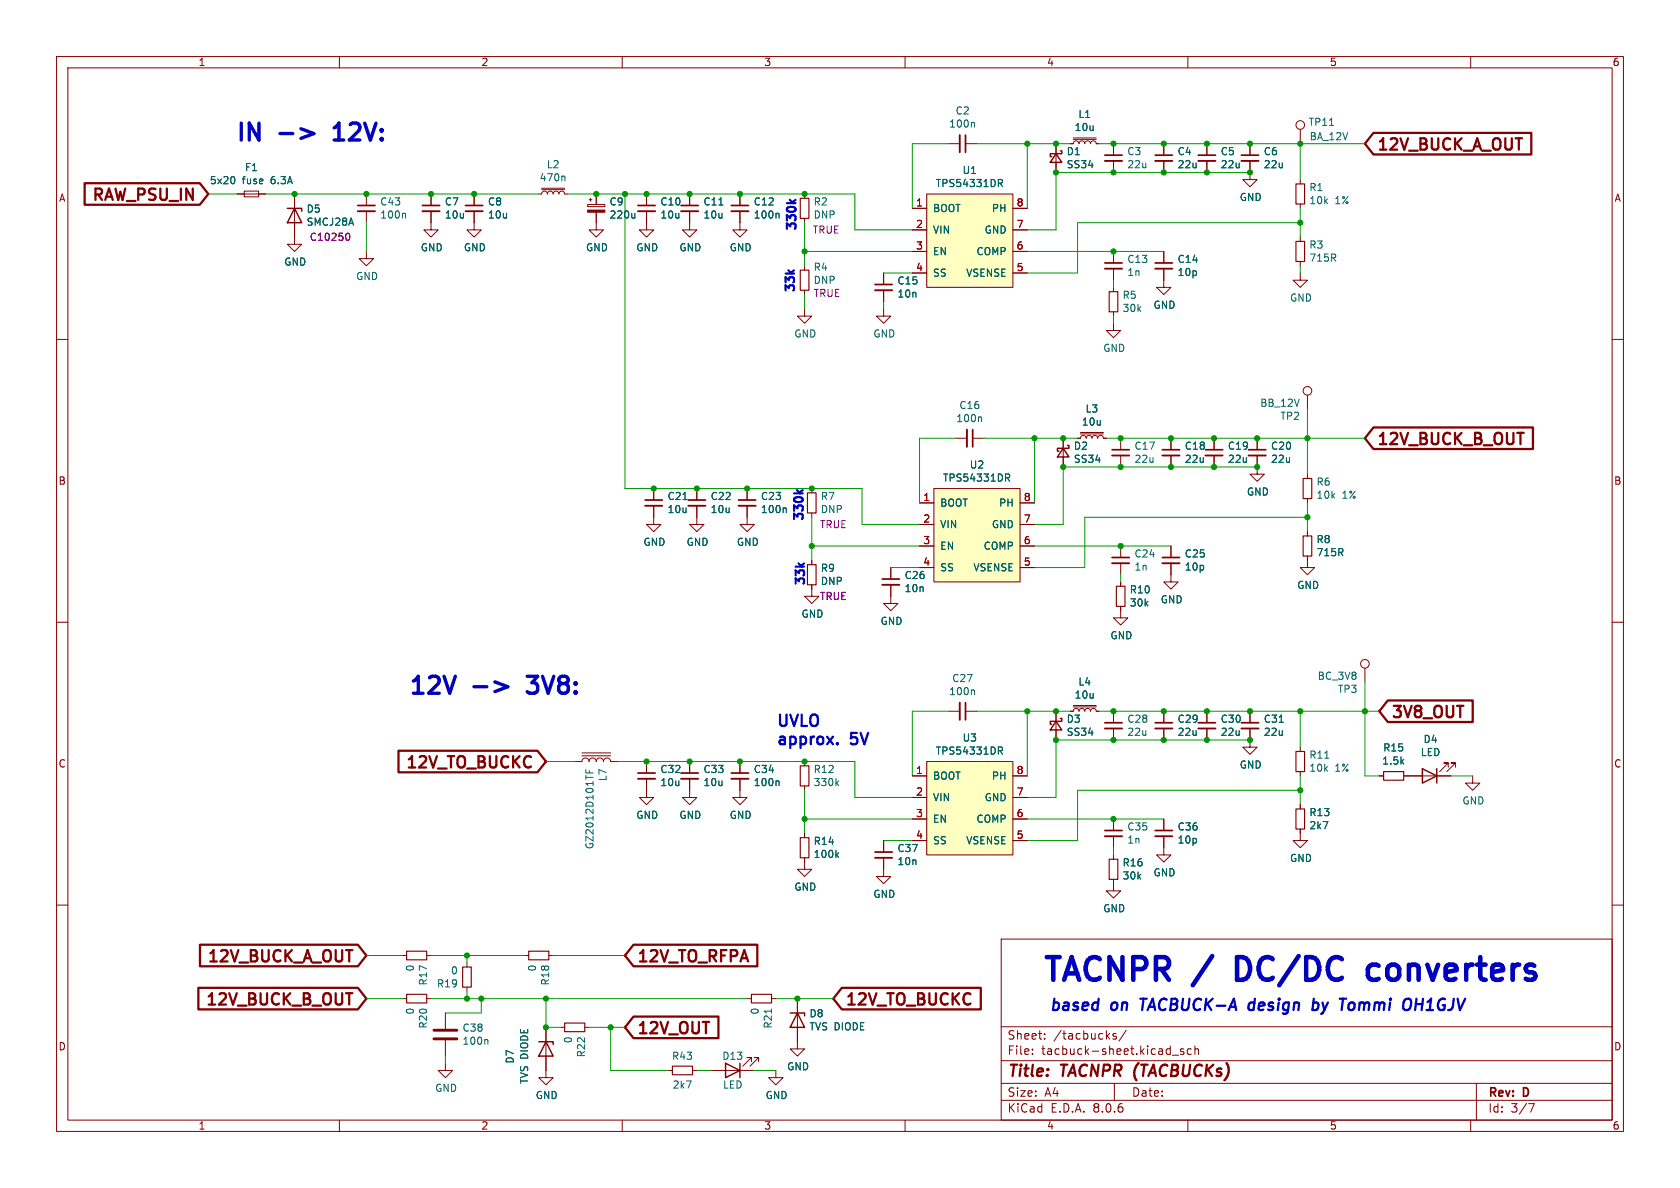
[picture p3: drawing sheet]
<svg xmlns="http://www.w3.org/2000/svg" width="297mm" height="210mm" viewBox="0 0 297 210" stroke-linecap="round" stroke-linejoin="round" font-family="sans-serif">
<g fill="none" stroke="#840000" stroke-width=".18">
<path d="M10 10h277v190h-277zM12 12h273v186h-273zM60 10v2M110 10v2M160 10v2M210 10v2M260 10v2M114.3 37.3v3.3h1.3l-1.3 1.3-1.3-1.3h1.3M114.3 34.3v2M205.7 25.4v2M205.7 28.4v2.1M10 60h2"/>
<path d="M285 60h2M115.6 86.4v2M115.6 89.4v2M123.2 91.4v1.3h1.3l-1.3 1.3-1.3-1.3h1.3M10 110h2M285 110h2M189.2 125.7h.5l.2-.3 .3-.2 .4 .2 .2 .3 .1-.3 .4-.2 .3 .2 .2 .3 .1-.3 .4-.2 .3 .2 .2 .3 .1-.3 .4-.2 .4 .2 .1 .3h.5M189.7 125h4.1M189.7 124.7h4.1M10 160h2M285 160h2M177 166h108v32h-108z"/>
<path d="M60 198v2M110 198v2M160 198v2M177 194.5h108M177 191.5h108M177 187.5h108M177 181.5h108M182.5 186.3v.1M182.5 185.5v.1M184.7 183.6v.1M184.7 182.8v.1M197 191.5v3"/>
<path d="M197.3 182.8l-.3-.1-.3 .2 .1 .2 .5 .2v.3h-.6M199.1 182.1l-1.3 2M207.2 186.5h1.2M209.2 185.5l-.3-.1-.2 .2v.2l.5 .2v.3h-.5M210 198v2M210.6 185.5l-.4-.1-.3 .3v.4l.1 .2h.6M211.2 185.5l.3-.1 .3 .1 .1 .9M211.2 184.9v1.5M260 198v2M261 191.5v6.5M270.2 195.1h1l-.6 1.5"/>
</g>
<path d="M112.8 37.3h3M204.2 28.4h3.1M114 89.4h3.1" fill="none" stroke="#840000" stroke-width=".33"/>
<path d="M112.8 36.3h3M204.2 27.4h3.1M114 88.4h3.1" fill="none" stroke="#840000" stroke-width=".3"/>
<path d="M120.7 88.3h.8" fill="none" stroke="#006464" stroke-width=".18"/>
<path d="M163.8 134.6h15.3v16.5h-15.3z" fill="#ffffc2"/>
<g fill="none" stroke="#840000" stroke-width=".18">
<path d="M41.9 34.3h5.1M43.2 33.8h2.5v1h-2.5zM52.1 34.3v8.9h1.2l-1.2 1.3-1.3-1.3h1.3M64.8 34.3v2M64.8 37.3v2.1M95.2 34.3h.6l.1-.4 .4-.1 .3 .1 .2 .4 .1-.4 .4-.1 .3 .1 .2 .4 .1-.4 .4-.1 .4 .1 .1 .4 .2-.4 .3-.1 .4 .1 .1 .4h.5M95.8 33.5h4M95.8 33.3h4M105.4 39.4v1.2h1.3l-1.3 1.3-1.3-1.3h1.3M121.9 37.3v3.3h1.3l-1.3 1.3-1.3-1.3h1.3M121.9 34.3v2M130.8 37.3v3.3h1.3l-1.3 1.3-1.3-1.3h1.3"/>
<path d="M130.8 34.3v2M142.2 34.3v.8M142.2 38.6v.8M186.7 25.4v5.1M196.8 25.4v2M196.8 28.4v2.1M221 30.5v1.3h1.2l-1.2 1.2-1.3-1.2h1.3M229.9 22.9v2.5M229.9 31.8v.7M229.9 36.1v.7M64.8 44.5v1.2h1.2l-1.2 1.3-1.3-1.3h1.3M196.8 57.2v1.2h1.3l-1.3 1.3-1.2-1.3h1.2"/>
<path d="M196.8 44.5v2M196.8 47.5v2M196.8 50.8v.8M196.8 55.1v.8M205.7 44.5v2M205.7 47.5v2M229.9 48.3v1.2h1.2l-1.2 1.3-1.3-1.3h1.3M229.9 41.9v.8M229.9 46.2v.8M188 77.5v5.1M190.5 77.5h.5l.2-.4 .3-.1 .4 .1 .1 .4 .2-.4 .3-.1 .4 .1 .1 .4 .2-.4 .3-.1 .4 .1 .2 .4 .1-.4 .4-.1 .3 .1 .2 .4h.5M191 76.7h4.1"/>
<path d="M191 76.5h4.1M222.2 77.5v2M231.1 69.9v2.5M115.6 91.4v1.3h1.2l-1.2 1.3-1.3-1.3h1.3M123.2 86.4v2M123.2 89.4v2M132.1 89.4v3.3h1.2l-1.2 1.3-1.3-1.3h1.3M132.1 86.4v2M143.5 86.4v.7M143.5 90.7v.7M143.5 99.1v.7M198.1 96.5v2.1"/>
<path d="M198.1 99.6v2M207 99.6v3.3h1.3l-1.3 1.2-1.3-1.2h1.3M207 96.5v2.1M222.2 80.5v2.1M143.5 104.1v1.3h1.3l-1.3 1.3-1.3-1.3h1.3M157.5 103.4v3.3h1.2l-1.2 1.3-1.3-1.3h1.3M157.5 100.3v2.1M198.1 107.2v2h1.3l-1.3 1.3-1.3-1.3h1.3M198.1 102.9v.7M101.6 134.6h1.3a.64 .64 0 0 1 .6-.6 .64 .64 0 0 1 .6 .6 .64 .64 0 0 1 .7-.6 .64 .64 0 0 1 .6 .6 .64 .64 0 0 1 .6-.6 .64 .64 0 0 1 .7 .6 .64 .64 0 0 1 .6-.6 .64 .64 0 0 1 .6 .6h1.3M102.9 133.6h5M102.9 133.1h5"/>
<path d="M114.3 137.7v3.3h1.3l-1.3 1.2-1.3-1.2h1.3M114.3 134.6v2.1M121.9 137.7v3.3h1.3l-1.3 1.2-1.3-1.2h1.3M121.9 134.6v2.1M130.8 137.7v3.3h1.3l-1.3 1.2-1.3-1.2h1.3M130.8 134.6v2.1M142.2 134.6v.8M142.2 138.9v.8M161.3 137.2h2.5M163.8 134.6h15.3v16.5h-15.3zM167.6 125.7h2.1M170.7 125.7h2"/>
<path d="M179.1 137.2h2.5M186.7 125.7v5.1M196.8 125.7v2.1M196.8 128.8v2M205.7 125.7v2.1M205.7 128.8v2M221 128.8v3.3h1.2l-1.2 1.3-1.3-1.3h1.3M221 125.7v2.1M229.9 132.1v.7M229.9 136.4v.8M243.8 137.2h.8M248.2 137.2h8.3"/>
<path d="M256 135.6v-.7h-.7h.7l-1.5 1.5M257.3 135.6v-.7h-.8h.8l-1.5 1.5M260.3 137.2v1.2h1.3l-1.3 1.3-1.2-1.3h1.2M142.2 151.6v2.1h1.3l-1.3 1.2-1.2-1.2h1.2M142.2 147.3v.8M156.2 151.6v3.3h1.3l-1.3 1.3-1.3-1.3h1.3M156.2 148.6v2M161.3 141h2.5M161.3 144.8h2.5M161.3 148.6h2.5M179.1 141h2.5M179.1 144.8h2.5"/>
<path d="M179.1 148.6h2.5M196.8 155.4v2.1h1.3l-1.3 1.3-1.2-1.3h1.2M196.8 144.8v2M196.8 147.8v2.1M196.8 151.1v.8M205.7 147.8v3.3h1.3l-1.3 1.3-1.2-1.3h1.2M205.7 144.8v2M229.9 146.6v2h1.2l-1.2 1.3-1.3-1.3h1.3M229.9 142.2v.8M71.1 168.9h.8M71.1 176.5h.8M75.4 168.9h.8"/>
<path d="M75.4 176.5h.8M132.1 176.5h.7M136.4 176.5h.8M141 176.5v8.9h1.2l-1.2 1.3-1.3-1.3h1.3M78.7 188v1.2h1.3l-1.3 1.3-1.2-1.3h1.2M96.5 181.6v8.9h1.3l-1.3 1.3-1.3-1.3h1.3M99.1 181.6h.7M103.4 181.6h.7M118.1 189.2h.8M122.4 189.2h.8M125.7 189.2h7.6M132.8 187.7v-.8h-.7h.7l-1.5 1.6"/>
<path d="M134.1 187.7v-.8h-.8h.8l-1.5 1.6M137.2 189.2v1.3h1.2l-1.2 1.3-1.3-1.3h1.3"/>
<circle cx="229.9" cy="22.1" r=".76"/>
<circle cx="231.1" cy="69.1" r=".76"/>
</g>
<g fill="none" stroke="#006464" stroke-width=".18">
<path d="M41.3 31.3l.2 .4-.2 .7M71.5 37.7l.2 .2v.7M99.7 31.1l.2 .2v.7M127.1 36.2h.7M137.6 37.7l.1 .2v.7M235 22.2h.8M138.8 89.8l.2 .2v.6M103.6 136v.6h1.2M104.2 136.2v.4M137.6 138l.1 .2v.7M147.9 138.4l.4 .5M148.3 138l-.5 .5"/>
<path d="M172.1 122l.2 .1v.7M176.5 132h.5l.2 .3-.1 .4h-.6M176.8 132.7l.4 .6M226.1 127.7h.8M234.2 134h.7M147.9 151.1l.4 .5M148.3 150.7l-.5 .5M136.4 178.4v.7"/>
</g>
<g fill="none" stroke="#840000" stroke-width=".33">
<path d="M63.2 37.3h3.1M120.4 37.3h3M129.3 37.3h3M195.3 28.4h3.1M195.3 47.5h3.1M204.2 47.5h3.1M121.7 89.4h3M130.6 89.4h3M196.6 99.6h3M205.5 99.6h3M220.7 80.5h3.1M156 103.4h3"/>
<path d="M112.8 137.7h3M120.4 137.7h3M129.3 137.7h3M169.7 124.2v3.1M195.3 128.8h3.1M204.2 128.8h3.1M219.5 128.8h3M154.7 151.6h3M195.3 147.8h3.1M204.2 147.8h3.1"/>
</g>
<g fill="none" stroke="#840000" stroke-width=".3">
<path d="M63.2 36.3h3.1M120.4 36.3h3M129.3 36.3h3M195.3 27.4h3.1M195.3 46.5h3.1M204.2 46.5h3.1M220.7 79.5h3.1M121.7 88.4h3M130.6 88.4h3M196.6 98.6h3M205.5 98.6h3M156 102.4h3"/>
<path d="M112.8 136.7h3M120.4 136.7h3M129.3 136.7h3M170.7 124.2v3.1M195.3 127.8h3.1M204.2 127.8h3.1M219.5 127.8h3M154.7 150.6h3M195.3 146.8h3.1M204.2 146.8h3.1"/>
</g>
<g fill="none" stroke="#840000" stroke-width=".2">
<path d="M141.5 35.1h1.5v3.5h-1.5zM229.1 32.5h1.5v3.6h-1.5zM196.1 51.6h1.5v3.5h-1.5zM229.1 42.7h1.5v3.5h-1.5zM142.7 99.8h1.6v3.6h-1.6zM142.7 87.1h1.6v3.6h-1.6zM197.4 103.6h1.5v3.6h-1.5zM141.5 135.4h1.5v3.5h-1.5zM229.1 132.8h1.5v3.6h-1.5zM244.6 136.4h3.6v1.5h-3.6zM141.5 148.1h1.5v3.5h-1.5zM196.1 151.9h1.5v3.5h-1.5z"/>
<path d="M229.1 143h1.5v3.6h-1.5zM71.9 168.1h3.5v1.6h-3.5zM71.9 175.8h3.5v1.5h-3.5zM132.8 175.8h3.6v1.5h-3.6zM99.8 180.8h3.6v1.6h-3.6zM118.9 188.5h3.5v1.5h-3.5z"/>
</g>
<g fill="none" stroke="#840000" stroke-width=".25">
<path d="M50.8 36.8h2.5v.5M52.1 36.8l1.2 2.6h-2.5zM186.7 27.2l1 1.5h-2zM187.5 26.7h.2v.5h-2v.5h.2M188 79.2l1 1.6h-2.1zM188.7 78.7h.3v.5h-2.1v.6h.3M186.7 127.5l1 1.5h-2zM187.5 127h.2v.5h-2v.5h.2M251.5 135.9l2.5 1.3-2.5 1.2zM254 135.9v2.5M139.7 179.1h2.5v.5M141 179.1l1.2 2.5h-2.5z"/>
<path d="M95.2 184.2h2.6v.5M96.5 184.2l1.3 2.5h-2.6zM128.3 188l2.5 1.2-2.5 1.3zM130.8 188v2.5"/>
</g>
<path d="M61.3 41.3l.1-.1a.68 .68 0 0 1 .5 .7 .68 .68 0 0 1-.5 .6l-.1-.1" fill="none" stroke="#840084" stroke-width=".18"/>
<path d="M163.8 34.3h15.3v16.5h-15.3z" fill="#ffffc2"/>
<g fill="none" stroke="#840000" stroke-width=".18">
<path d="M76.2 39.4v1.2h1.3l-1.3 1.3-1.3-1.3h1.3M83.8 39.4v1.2h1.3l-1.3 1.3-1.3-1.3h1.3M103.9 36.1h3v.4h-3zM104.1 35.3h.5M104.4 35.1v.5M105.4 34.3v1.8M105.4 37.5v1.9M161.3 36.8h2.5M163.8 34.3h15.3v16.5h-15.3zM167.6 25.4h2.1M170.7 25.4h2M179.1 36.8h2.5"/>
<path d="M189.2 25.4h.5l.2-.4 .3-.1 .4 .1 .2 .4 .1-.4 .4-.1 .3 .1 .2 .4 .1-.4 .4-.1 .3 .1 .2 .4 .1-.4 .4-.1 .4 .1 .1 .4h.5M189.7 24.6h4.1M189.7 24.4h4.1M213.4 25.4v2M213.4 28.4v2.1M221 25.4v2M221 28.4v2.1M142.2 54.6v1.3h1.3l-1.3 1.3-1.2-1.3h1.2M142.2 47v.8M142.2 51.3v.8M156.2 54.6v1.3h1.3l-1.3 1.3-1.3-1.3h1.3M156.2 48.3v2"/>
<path d="M156.2 51.3v2M161.3 40.6h2.5M161.3 44.5h2.5M161.3 48.3h2.5M179.1 40.6h2.5M179.1 44.5h2.5M179.1 48.3h2.5M205.7 49.5v1.3h1.3l-1.3 1.3-1.2-1.3h1.2M207 77.5v2M207 80.5v2.1M231.1 98.3v2h1.3l-1.3 1.3-1.2-1.3h1.2M231.1 83.8v.8"/>
<path d="M231.1 88.1v.8M231.1 94v.7M241.3 118.1v2.6M213.4 125.7v2.1M213.4 128.8v2M78.7 179.1v2.8M82.5 170.2v.7M82.5 174.5v.8M78.7 183.9v2.8"/>
<circle cx="241.3" cy="117.3" r=".76"/>
</g>
<path d="M112.2 37.7v.9M112.2 38.4l-.1 .2M172.1 21.6l.2 .2v.7M176.5 31.7h.5l.2 .3-.1 .3-.6 .1M176.8 32.4l.4 .6M86.1 183.8l.1 .1v.7" fill="none" stroke="#006464" stroke-width=".18"/>
<path d="M103.9 37.1h3v.4h-3z" fill="#840000" stroke="#840000" stroke-width=".18"/>
<path d="M169.7 23.9v3M211.8 28.4h3.1M219.5 28.4h3M154.7 51.3h3M205.5 80.5h3M211.8 128.8h3.1" fill="none" stroke="#840000" stroke-width=".33"/>
<path d="M170.7 23.9v3M211.8 27.4h3.1M219.5 27.4h3M154.7 50.3h3M205.5 79.5h3M211.8 127.8h3.1" fill="none" stroke="#840000" stroke-width=".3"/>
<path d="M141.5 47.8h1.5v3.5h-1.5zM230.4 84.6h1.5v3.5h-1.5zM230.4 94.7h1.5v3.6h-1.5zM81.8 170.9h1.5v3.6h-1.5z" fill="none" stroke="#840000" stroke-width=".2"/>
<path d="M76.7 183.6h4.1M76.7 182.1h4.1" fill="none" stroke="#840000" stroke-width=".51"/>
<path d="M165.1 86.4h15.2v16.5h-15.2z" fill="#ffffc2"/>
<g fill="none" stroke="#840000" stroke-width=".18">
<path d="M41.9 34.3h1.3M45.7 34.3h1.3M52.1 34.3v2.5M52.1 39.4v2.5M76.2 34.3v2M76.2 37.3v2.1M83.8 34.3v2M83.8 37.3v2.1M105.4 34.3v1.8M105.4 37.5v1.9M114.3 34.3v2M114.3 37.3v2.1"/>
<path d="M121.9 34.3v2M121.9 37.3v2.1M130.8 34.3v2M130.8 37.3v2.1M161.3 36.8h2.5M179.1 36.8h2.5M186.7 25.4v1.8M186.7 28.7v1.8M189.2 25.4h.5M193.8 25.4h.5M205.7 25.4v2M205.7 28.4v2.1"/>
<path d="M213.4 25.4v2M213.4 28.4v2.1M221 25.4v2M221 28.4v2.1M156.2 48.3v2M156.2 51.3v2M161.3 40.6h2.5M161.3 44.5h2.5M161.3 48.3h2.5M179.1 40.6h2.5M179.1 44.5h2.5M179.1 48.3h2.5"/>
<path d="M205.7 44.5v2M205.7 47.5v2M168.9 77.5h2M172 77.5h2M188 77.5v1.7M190.5 77.5h.5M195.1 77.5h.5M198.1 77.5v2M207 77.5v2M214.6 77.5v2M222.2 77.5v2M115.6 86.4v2"/>
<path d="M115.6 89.4v2M123.2 86.4v2M123.2 89.4v2M132.1 86.4v2M132.1 89.4v2M143.5 99.1v.7M162.6 88.9h2.5M162.6 92.7h2.5M162.6 96.5h2.5M165.1 86.4h15.2v16.5h-15.2zM180.3 88.9h2.6M180.3 92.7h2.6"/>
<path d="M180.3 96.5h2.6M188 80.8v1.8M198.1 80.5v2.1M207 80.5v2.1M207 96.5v2.1M207 99.6v2M214.6 80.5v2.1M222.2 80.5v3.3h1.3l-1.3 1.3-1.2-1.3h1.2M231.1 94v.7M231.1 98.3v.8M157.5 100.3v2.1M157.5 103.4v2"/>
<path d="M162.6 100.3h2.5M180.3 100.3h2.6M198.1 102.9v.7M198.1 107.2v.8M114.3 134.6v2.1M114.3 137.7v2M121.9 134.6v2.1M121.9 137.7v2M130.8 134.6v2.1M130.8 137.7v2M161.3 137.2h2.5M179.1 137.2h2.5"/>
<path d="M186.7 125.7v1.8M186.7 129v1.8M189.2 125.7h.5M193.8 125.7h.5M205.7 125.7v2.1M205.7 128.8v2M213.4 125.7v2.1M213.4 128.8v2M221 125.7v2.1M221 128.8v2M243.8 137.2h.8M248.2 137.2h3.3"/>
<path d="M254 137.2h2.5M142.2 147.3v.8M142.2 151.6v.8M156.2 148.6v2M156.2 151.6v2.1M161.3 141h2.5M161.3 144.8h2.5M161.3 148.6h2.5M179.1 141h2.5M179.1 144.8h2.5M179.1 148.6h2.5M196.8 151.1v.8"/>
<path d="M196.8 155.4v.8M205.7 144.8v2M205.7 147.8v2.1M229.9 142.2v.8M229.9 146.6v.7M92.7 168.9h.8M97 168.9h.8M141 176.5v2.6M96.5 181.6v2.6M96.5 186.7v2.5M141 181.6v2.6"/>
</g>
<g fill="none" stroke="#006464" stroke-width=".18">
<path d="M41.3 31.3l.2 .4-.2 .7M112.2 37.7v.9M112.2 38.4l-.1 .2M127.1 36.2h.7M137.6 37.7l.1 .2v.7M176.5 31.7h.5l.2 .3-.1 .3-.6 .1M176.8 32.4l.4 .6M173.4 73.7l.1 .2v.6M120.7 88.3h.8M138.8 89.8l.2 .2v.6M177.8 83.8h.5l.2 .2-.1 .4-.6 .1M178.1 84.5l.4 .6"/>
<path d="M137.6 138l.1 .2v.7M176.5 132h.5l.2 .3-.1 .4h-.6M176.8 132.7l.4 .6M226.1 127.7h.8M147.9 151.1l.4 .5M148.3 150.7l-.5 .5"/>
</g>
<path d="M74.7 37.3h3M82.3 37.3h3M170.9 75.9v3.1M196.6 80.5h3M213.1 80.5h3.1" fill="none" stroke="#840000" stroke-width=".33"/>
<path d="M74.7 36.3h3M82.3 36.3h3M172 75.9v3.1M196.6 79.5h3M213.1 79.5h3.1" fill="none" stroke="#840000" stroke-width=".3"/>
<path d="M93.5 168.1h3.5v1.6h-3.5z" fill="none" stroke="#840000" stroke-width=".2"/>
<path d="M15 32.4h20.3l1.5 1.9-1.5 1.9h-20.3zM242.8 23.5h27.9v3.8h-27.9l-1.5-1.9zM242.8 75.6h28.2v3.8h-28.2l-1.5-1.9zM70.4 132.7h24.6l1.5 1.9-1.5 1.9h-24.6zM245.3 123.8h15.1v3.8h-15.1l-1.5-1.9zM35.1 174.6h28.2l1.5 1.9-1.5 1.9h-28.2zM35.4 167h27.9l1.5 1.9-1.5 1.9h-27.9zM112 167h21.9v3.8h-21.9l-1.5-1.9zM112 179.7h15v3.8h-15l-1.5-1.9zM148.8 174.6h24.6v3.8h-24.6l-1.5-1.9z" fill="none" stroke="#840000" stroke-width=".4"/>
<path d="M49.5 23.6h2.3M53.2 22.8l2.3 .8-2.3 .9M83.8 121.4h2.3M87.5 120.5l2.3 .9-2.3 .9" fill="none" stroke="#0000c2" stroke-width=".6"/>
<path d="M148 131.4l.1 .1-.1 .1M201.6 176.5h1.1M202.2 176.5l-.3 2.1M221.8 177.3a.66 .66 0 0 0-1 .3l-.1 .6 .1 .3 .2 .1 .6-.1M221.9 176.5l-.3 2.1M232.4 177.2h.4l.2 .2v.8a.67 .67 0 0 1-.8 .4M233.8 179.1l-.2 .1M238.9 177.2l.4 .1 .2 .3-.1 .6-.4 .4M250.3 177.5h1.1M251.6 176.5l-.3 2.1" fill="none" stroke="#0000c2" stroke-width=".4"/>
<path d="M219.7 169.2h-1v4h1M243.7 170.7l-.4-.2h-.7l-.6 .4-.2 .4v1.1l.4 .6 .4 .2h.7l.4-.2" fill="none" stroke="#0000c2" stroke-width=".8"/>
<path d="M139.6 35.3l.6 .6M140.6 35.3l-.5 .5M140.9 86.6l.6 .6M141.9 86.6l-.6 .5" fill="none" stroke="#0000c2" stroke-width=".38"/>
<g fill="none" stroke="#009600" stroke-width=".18">
<path d="M36.8 34.3h5.1M47 34.3h48.2M64.8 39.4v5.1M100.3 34.3h50.8v6.3h10.2M110.5 34.3v52.1h41.9v6.3h10.2M142.2 39.4v7.6M167.6 25.4h-6.3v11.4M172.7 25.4h16.5M181.6 25.4v11.4M194.3 25.4h47M221 30.5h-34.3v10.1h-5.1M229.9 25.4v6.4"/>
<path d="M229.9 36.8v5.1M229.9 39.4h-39.4v8.9h-8.9M142.2 52.1v2.5M142.2 44.5h19.1M156.2 48.3h5.1M156.2 53.3v1.3M181.6 44.5h24.1M196.8 49.5v1.3M196.8 55.9v1.3M229.9 47v1.3M168.9 77.5h-6.3v11.4M174 77.5h16.5"/>
<path d="M182.9 77.5v11.4M195.6 77.5h45.7M231.1 72.4v11.4M143.5 91.4v7.7M143.5 96.5h19.1M182.9 96.5h24.1M222.2 82.6h-34.2v10.1h-5.1M231.1 91.4h-39.3v8.9h-8.9M231.1 88.9v5.1M157.5 100.3h5.1M198.1 101.6v1.3M96.5 134.6h5.1"/>
<path d="M109.2 134.6h41.9v6.4h10.2M142.2 139.7v7.6M167.6 125.7h-6.3v11.5M172.7 125.7h16.5M181.6 125.7v11.5M194.3 125.7h49.5M221 130.8h-34.3v10.2h-5.1M229.9 125.7v6.4M229.9 137.2v5M229.9 139.7h-39.4v8.9h-8.9M241.3 120.7v16.5h2.5M256.5 137.2h3.8"/>
<path d="M142.2 144.8h19.1M156.2 148.6h5.1M181.6 144.8h24.1M196.8 149.9v1.2M64.8 176.5h6.3M64.8 168.9h6.3M76.2 176.5h55.9M76.2 168.9h16.5M82.5 168.9v1.3M82.5 175.3v1.2M85.1 176.5v2.6h-6.4M96.5 176.5v5.1h2.6"/>
<path d="M97.8 168.9h12.7M137.2 176.5h10.1M78.7 186.7v1.3M104.1 181.6h6.4M107.9 181.6v7.6h10.2M123.2 189.2h2.5M133.3 189.2h3.9"/>
</g>
<path d="M61.3 41.3l.1-.1a.68 .68 0 0 1 .5 .7 .68 .68 0 0 1-.5 .6l-.1-.1" fill="none" stroke="#840084" stroke-width=".18"/>
<g fill="#009600" stroke="#009600" stroke-width=".18">
<circle cx="188" cy="82.6" r=".46"/>
<circle cx="188" cy="77.5" r=".46"/>
<circle cx="181.6" cy="25.4" r=".46"/>
<circle cx="222.2" cy="82.6" r=".46"/>
<circle cx="231.1" cy="91.4" r=".46"/>
<circle cx="221" cy="130.8" r=".46"/>
<circle cx="221" cy="125.7" r=".46"/>
<circle cx="207" cy="77.5" r=".46"/>
<circle cx="207" cy="82.6" r=".46"/>
<circle cx="198.1" cy="82.6" r=".46"/>
<circle cx="214.6" cy="82.6" r=".46"/>
<circle cx="229.9" cy="125.7" r=".46"/>
<circle cx="186.7" cy="25.4" r=".46"/>
<circle cx="213.4" cy="30.5" r=".46"/>
<circle cx="213.4" cy="25.4" r=".46"/>
<circle cx="205.7" cy="25.4" r=".46"/>
<circle cx="196.8" cy="25.4" r=".46"/>
<circle cx="196.8" cy="30.5" r=".46"/>
<circle cx="205.7" cy="30.5" r=".46"/>
<circle cx="198.1" cy="77.5" r=".46"/>
<circle cx="182.9" cy="77.5" r=".46"/>
<circle cx="186.7" cy="30.5" r=".46"/>
<circle cx="196.8" cy="44.5" r=".46"/>
<circle cx="196.8" cy="144.8" r=".46"/>
<circle cx="181.6" cy="125.7" r=".46"/>
<circle cx="198.1" cy="96.5" r=".46"/>
<circle cx="186.7" cy="125.7" r=".46"/>
<circle cx="186.7" cy="130.8" r=".46"/>
<circle cx="231.1" cy="77.5" r=".46"/>
<circle cx="221" cy="25.4" r=".46"/>
<circle cx="221" cy="30.5" r=".46"/>
<circle cx="214.6" cy="77.5" r=".46"/>
<circle cx="222.2" cy="77.5" r=".46"/>
<circle cx="229.9" cy="39.4" r=".46"/>
<circle cx="229.9" cy="25.4" r=".46"/>
<circle cx="205.7" cy="125.7" r=".46"/>
<circle cx="213.4" cy="125.7" r=".46"/>
<circle cx="213.4" cy="130.8" r=".46"/>
<circle cx="229.9" cy="139.7" r=".46"/>
<circle cx="241.3" cy="125.7" r=".46"/>
<circle cx="205.7" cy="130.8" r=".46"/>
<circle cx="196.8" cy="130.8" r=".46"/>
<circle cx="196.8" cy="125.7" r=".46"/>
<circle cx="142.2" cy="134.6" r=".46"/>
<circle cx="142.2" cy="144.8" r=".46"/>
<circle cx="114.3" cy="134.6" r=".46"/>
<circle cx="121.9" cy="134.6" r=".46"/>
<circle cx="141" cy="176.5" r=".46"/>
<circle cx="107.9" cy="181.6" r=".46"/>
<circle cx="130.8" cy="134.6" r=".46"/>
<circle cx="143.5" cy="86.4" r=".46"/>
<circle cx="143.5" cy="96.5" r=".46"/>
<circle cx="115.6" cy="86.4" r=".46"/>
<circle cx="123.2" cy="86.4" r=".46"/>
<circle cx="110.5" cy="34.3" r=".46"/>
<circle cx="114.3" cy="34.3" r=".46"/>
<circle cx="142.2" cy="44.5" r=".46"/>
<circle cx="142.2" cy="34.3" r=".46"/>
<circle cx="132.1" cy="86.4" r=".46"/>
<circle cx="82.5" cy="176.5" r=".46"/>
<circle cx="85.1" cy="176.5" r=".46"/>
<circle cx="96.5" cy="176.5" r=".46"/>
<circle cx="96.5" cy="181.6" r=".46"/>
<circle cx="82.5" cy="168.9" r=".46"/>
<circle cx="105.4" cy="34.3" r=".46"/>
<circle cx="83.8" cy="34.3" r=".46"/>
<circle cx="130.8" cy="34.3" r=".46"/>
<circle cx="121.9" cy="34.3" r=".46"/>
<circle cx="52.1" cy="34.3" r=".46"/>
<circle cx="76.2" cy="34.3" r=".46"/>
<circle cx="64.8" cy="34.3" r=".46"/>
</g>
<g font-size="5.6" fill="#0000c2">
<text x="184.1" y="173.7">TACNPR</text>
<text x="211.6" y="173.7">/</text>
<text x="220.4" y="173.7">DC/DC</text>
<text x="245.3" y="173.7">converters</text>
</g>
<g font-size="4.2" fill="#0000c2">
<text x="41.1" y="25.2">IN</text>
<text x="60.1" y="25.2">12V:</text>
<text x="71.7" y="122.9">12V</text>
<text x="94.4" y="122.9">3V8:</text>
</g>
<g font-size="2.8" fill="#840000">
<text x="243.3" y="27.1">12V_BUCK_A_OUT</text>
<text x="15.9" y="36">RAW_PSU_IN</text>
<text x="243.3" y="79.2">12V_BUCK_B_OUT</text>
<text x="245.8" y="127.5">3V8_OUT</text>
<text x="71.4" y="136.4">12V_TO_BUCKC</text>
<text x="36.3" y="170.7">12V_BUCK_A_OUT</text>
<text x="112.5" y="170.7">12V_TO_RFPA</text>
<text x="36" y="178.3">12V_BUCK_B_OUT</text>
<text x="149.3" y="178.3">12V_TO_BUCKC</text>
<text x="112.5" y="183.4">12V_OUT</text>
<text x="178" y="190.9">Title:</text>
<text x="187.7" y="190.9">TACNPR (TACBUCKs)</text>
</g>
<g font-size="2.8" fill="#0000c2">
<text x="137.2" y="128.6">UVLO</text>
<text x="137.2" y="131.8">approx.</text>
<text x="150.6" y="131.8">5V</text>
<text x="185.4" y="178.8">based</text>
<text x="196.5" y="178.8">on</text>
<text x="202.5" y="178.8">TACBUCK-A</text>
<text x="222.4" y="178.8">design</text>
<text x="234.5" y="178.8">by</text>
<text x="240.2" y="178.8">Tommi</text>
<text x="252.2" y="178.8">OH1GJV</text>
</g>
<g font-size="2.1" fill="#0000c2">
<text x="141.3" y="41.1" transform="rotate(-90 141.3 41.1)">330k</text>
<text x="141" y="52" transform="rotate(-90 141 52)">33k</text>
<text x="142.6" y="92.4" transform="rotate(-90 142.6 92.4)">330k</text>
</g>
<g font-size="2.1" fill="#840000">
<text x="142.8" y="103.8" transform="rotate(-90 142.8 103.8)">33k</text>
<text x="178" y="184">Sheet:</text>
<text x="186.2" y="184">/tacbucks/</text>
<text x="178" y="186.7">File:</text>
<text x="184.1" y="186.7">tacbuck-sheet.kicad_sch</text>
<text x="178" y="196.9">KiCad</text>
<text x="178" y="194.1">Size:</text>
<text x="184.7" y="194.1">A4</text>
<text x="185.7" y="196.9">E.D.A.</text>
<text x="193.3" y="196.9">8.0.6</text>
<text x="200" y="194.1">Date:</text>
<text x="263" y="194.3">Rev:</text>
<text x="263" y="196.9">Id:</text>
<text x="267.1" y="196.9">3/7</text>
<text x="269.4" y="194.3">D</text>
</g>
<g font-size="1.8" fill="#840000">
<text x="35" y="11.9">1</text>
<text x="85" y="11.9">2</text>
<text x="135" y="11.9">3</text>
<text x="185" y="11.9">4</text>
<text x="235" y="11.9">5</text>
<text x="285" y="11.9">6</text>
<text x="10.3" y="35.9">A</text>
<text x="285.3" y="35.9">A</text>
<text x="10.3" y="85.9">B</text>
<text x="285.3" y="85.9">B</text>
<text x="10.3" y="135.9">C</text>
<text x="285.3" y="135.9">C</text>
<text x="10.3" y="185.9">D</text>
<text x="285.3" y="185.9">D</text>
<text x="35" y="199.9">1</text>
<text x="85" y="199.9">2</text>
<text x="135" y="199.9">3</text>
<text x="185" y="199.9">4</text>
<text x="235" y="199.9">5</text>
<text x="285" y="199.9">6</text>
</g>
<g font-size="1.8" fill="#006464">
<text x="167.7" y="22.8">100n</text>
<text x="168.8" y="20.4">C2</text>
<text x="189.9" y="23.4">10u</text>
<text x="190.5" y="21.1">L1</text>
<text x="231.2" y="22.5">TP11</text>
<text x="96.6" y="29.9">L2</text>
<text x="188.5" y="27.6">D1</text>
<text x="188.5" y="29.9">SS34</text>
<text x="199.2" y="27.6">C3</text>
<text x="199.2" y="29.9">22u</text>
<text x="208.1" y="27.6">C4</text>
<text x="208.1" y="29.9">22u</text>
<text x="215.7" y="27.6">C5</text>
<text x="215.7" y="29.9">22u</text>
<text x="223.3" y="27.6">C6</text>
<text x="223.3" y="29.9">22u</text>
<text x="231.4" y="25">BA_12V</text>
<text x="37" y="32.8">5x20</text>
<text x="42.8" y="32.8">fuse</text>
<text x="43.2" y="30.5">F1</text>
<text x="48" y="32.8">6.3A</text>
<text x="95.3" y="32.3">470n</text>
<text x="165.3" y="33.3">TPS54331DR</text>
<text x="170.1" y="31">U1</text>
<text x="219.1" y="35.7">GND</text>
<text x="231.4" y="34">R1</text>
<text x="54.1" y="37.8">D5</text>
<text x="54.1" y="40.1">SMCJ28A</text>
<text x="67.1" y="38.8">100n</text>
<text x="67.1" y="36.5">C43</text>
<text x="78.5" y="36.5">C7</text>
<text x="78.5" y="38.8">10u</text>
<text x="86.2" y="36.5">C8</text>
<text x="86.2" y="38.8">10u</text>
<text x="107.7" y="36.5">C9</text>
<text x="107.7" y="38.8">220u</text>
<text x="116.6" y="36.5">C10</text>
<text x="116.6" y="38.8">10u</text>
<text x="124.3" y="36.5">C11</text>
<text x="124.3" y="38.8">10u</text>
<text x="133.2" y="38.8">100n</text>
<text x="133.2" y="36.5">C12</text>
<text x="143.7" y="36.5">R2</text>
<text x="143.7" y="38.8">DNP</text>
<text x="164.8" y="37.7">BOOT</text>
<text x="164.8" y="41.5">VIN</text>
<text x="174" y="41.5">GND</text>
<text x="175.3" y="37.7">PH</text>
<text x="231.4" y="36.3">10k</text>
<text x="236" y="36.3">1%</text>
<text x="50.2" y="47.2">GND</text>
<text x="74.3" y="44.6">GND</text>
<text x="81.9" y="44.6">GND</text>
<text x="103.5" y="44.6">GND</text>
<text x="112.4" y="44.6">GND</text>
<text x="120" y="44.6">GND</text>
<text x="128.9" y="44.6">GND</text>
<text x="164.8" y="45.3">EN</text>
<text x="172.5" y="45.3">COMP</text>
<text x="199.2" y="46.7">C13</text>
<text x="208.1" y="46.7">C14</text>
<text x="231.4" y="44.1">R3</text>
<text x="231.4" y="46.5">715R</text>
<text x="62.9" y="49.7">GND</text>
<text x="143.7" y="48.1">R4</text>
<text x="143.7" y="50.4">DNP</text>
<text x="158.6" y="50.5">C15</text>
<text x="158.6" y="52.8">10n</text>
<text x="164.8" y="49.1">SS</text>
<text x="170.7" y="49.1">VSENSE</text>
<text x="198.4" y="53">R5</text>
<text x="199.2" y="49">1n</text>
<text x="208.1" y="49">10p</text>
<text x="228" y="53.5">GND</text>
<text x="140.3" y="59.9">GND</text>
<text x="154.3" y="59.9">GND</text>
<text x="198.4" y="55.3">30k</text>
<text x="203.8" y="54.8">GND</text>
<text x="194.9" y="62.4">GND</text>
<text x="169" y="74.8">100n</text>
<text x="169.5" y="72.5">C16</text>
<text x="191.2" y="75.4">10u</text>
<text x="191.8" y="73.1">L3</text>
<text x="222.7" y="72.1">BB_12V</text>
<text x="226.3" y="74.4">TP2</text>
<text x="171.3" y="83">U2</text>
<text x="189.7" y="79.7">D2</text>
<text x="189.7" y="82">SS34</text>
<text x="200.5" y="79.7">C17</text>
<text x="200.5" y="82">22u</text>
<text x="209.4" y="79.7">C18</text>
<text x="209.4" y="82">22u</text>
<text x="217" y="79.7">C19</text>
<text x="217" y="82">22u</text>
<text x="224.6" y="79.7">C20</text>
<text x="224.6" y="82">22u</text>
<text x="117.9" y="88.6">C21</text>
<text x="125.5" y="88.6">C22</text>
<text x="134.4" y="88.6">C23</text>
<text x="145" y="88.6">R7</text>
<text x="166.1" y="89.8">BOOT</text>
<text x="166.6" y="85.3">TPS54331DR</text>
<text x="176.5" y="89.8">PH</text>
<text x="220.3" y="87.8">GND</text>
<text x="232.6" y="86.1">R6</text>
<text x="232.6" y="88.4">10k</text>
<text x="237.3" y="88.4">1%</text>
<text x="117.9" y="90.9">10u</text>
<text x="125.5" y="90.9">10u</text>
<text x="134.4" y="90.9">100n</text>
<text x="145" y="90.9">DNP</text>
<text x="166.1" y="93.6">VIN</text>
<text x="175.3" y="93.6">GND</text>
<text x="113.7" y="96.7">GND</text>
<text x="121.3" y="96.7">GND</text>
<text x="130.2" y="96.7">GND</text>
<text x="145" y="101.3">R9</text>
<text x="166.1" y="97.4">EN</text>
<text x="166.1" y="101.2">SS</text>
<text x="172" y="101.2">VSENSE</text>
<text x="173.8" y="97.4">COMP</text>
<text x="200.5" y="101.1">1n</text>
<text x="200.5" y="98.8">C24</text>
<text x="209.4" y="98.8">C25</text>
<text x="209.4" y="101.1">10p</text>
<text x="232.6" y="96.2">R8</text>
<text x="232.6" y="98.5">715R</text>
<text x="145" y="103.6">DNP</text>
<text x="159.8" y="102.6">C26</text>
<text x="159.8" y="104.9">10n</text>
<text x="199.6" y="107.4">30k</text>
<text x="199.6" y="105.1">R10</text>
<text x="205.1" y="106.9">GND</text>
<text x="229.2" y="104.3">GND</text>
<text x="141.6" y="109.4">GND</text>
<text x="155.6" y="110.7">GND</text>
<text x="196.2" y="113.2">GND</text>
<text x="167.7" y="123.1">100n</text>
<text x="168.2" y="120.8">C27</text>
<text x="189.9" y="123.7">10u</text>
<text x="190.5" y="121.4">L4</text>
<text x="232.9" y="120.4">BC_3V8</text>
<text x="236.4" y="122.7">TP3</text>
<text x="170.1" y="131.3">U3</text>
<text x="188.5" y="128">D3</text>
<text x="188.5" y="130.3">SS34</text>
<text x="199.2" y="128">C28</text>
<text x="199.2" y="130.3">22u</text>
<text x="208.1" y="128">C29</text>
<text x="208.1" y="130.3">22u</text>
<text x="215.7" y="128">C30</text>
<text x="215.7" y="130.3">22u</text>
<text x="223.3" y="128">C31</text>
<text x="223.3" y="130.3">22u</text>
<text x="251.6" y="131.5">D4</text>
<text x="116.6" y="136.9">C32</text>
<text x="124.3" y="136.9">C33</text>
<text x="133.2" y="136.9">C34</text>
<text x="143.7" y="136.9">R12</text>
<text x="165.3" y="133.6">TPS54331DR</text>
<text x="219.1" y="136.1">GND</text>
<text x="231.4" y="134.3">R11</text>
<text x="231.4" y="136.6">10k</text>
<text x="236" y="136.6">1%</text>
<text x="244.3" y="135.4">1.5k</text>
<text x="244.4" y="133">R15</text>
<text x="251.1" y="133.9">LED</text>
<text x="107.4" y="138.2" transform="rotate(-90 107.4 138.2)">L7</text>
<text x="116.6" y="139.2">10u</text>
<text x="124.3" y="139.2">10u</text>
<text x="133.2" y="139.2">100n</text>
<text x="143.7" y="139.2">330k</text>
<text x="164.8" y="138">BOOT</text>
<text x="164.8" y="141.8">VIN</text>
<text x="174" y="141.8">GND</text>
<text x="175.3" y="138">PH</text>
<text x="258.4" y="142.4">GND</text>
<text x="112.4" y="145">GND</text>
<text x="120" y="145">GND</text>
<text x="128.9" y="145">GND</text>
<text x="143.7" y="149.6">R14</text>
<text x="164.8" y="145.6">EN</text>
<text x="164.8" y="149.5">SS</text>
<text x="170.7" y="149.5">VSENSE</text>
<text x="172.5" y="145.6">COMP</text>
<text x="199.2" y="149.3">1n</text>
<text x="199.2" y="147">C35</text>
<text x="208.1" y="147">C36</text>
<text x="208.1" y="149.3">10p</text>
<text x="231.4" y="146.8">2k7</text>
<text x="231.4" y="144.5">R13</text>
<text x="105.1" y="150.2" transform="rotate(-90 105.1 150.2)">GZ2012D101TF</text>
<text x="143.7" y="151.9">100k</text>
<text x="158.6" y="150.8">C37</text>
<text x="158.6" y="153.1">10n</text>
<text x="198.4" y="155.7">30k</text>
<text x="198.4" y="153.4">R16</text>
<text x="203.8" y="155.1">GND</text>
<text x="228" y="152.6">GND</text>
<text x="140.3" y="157.7">GND</text>
<text x="154.3" y="158.9">GND</text>
<text x="194.9" y="161.5">GND</text>
<text x="73.4" y="171.8" transform="rotate(-90 73.4 171.8)">0</text>
<text x="79.6" y="172.4">0</text>
<text x="95" y="171.8" transform="rotate(-90 95 171.8)">0</text>
<text x="73.4" y="179.5" transform="rotate(-90 73.4 179.5)">0</text>
<text x="75.7" y="174.3" transform="rotate(-90 75.7 174.3)">R17</text>
<text x="77.1" y="174.8">R19</text>
<text x="97.3" y="174.3" transform="rotate(-90 97.3 174.3)">R18</text>
<text x="134.3" y="179.5" transform="rotate(-90 134.3 179.5)">0</text>
<text x="75.7" y="181.9" transform="rotate(-90 75.7 181.9)">R20</text>
<text x="81.7" y="184.9">100n</text>
<text x="81.7" y="182.6">C38</text>
<text x="101.3" y="184.5" transform="rotate(-90 101.3 184.5)">0</text>
<text x="136.7" y="181.9" transform="rotate(-90 136.7 181.9)">R21</text>
<text x="143" y="180">D8</text>
<text x="143" y="182.3">TVS DIODE</text>
<text x="91" y="188.1" transform="rotate(-90 91 188.1)">D7</text>
<text x="93.6" y="191.7" transform="rotate(-90 93.6 191.7)">TVS DIODE</text>
<text x="103.6" y="187" transform="rotate(-90 103.6 187)">R22</text>
<text x="118.7" y="187.6">R43</text>
<text x="127.6" y="187.6">D13</text>
<text x="139.1" y="189.4">GND</text>
<text x="76.8" y="193.2">GND</text>
<text x="94.6" y="194.5">GND</text>
<text x="118.8" y="192.6">2k7</text>
<text x="127.7" y="192.6">LED</text>
<text x="135.3" y="194.5">GND</text>
</g>
<g font-size="1.8" fill="#840084">
<text x="143.6" y="41.5">TRUE</text>
<text x="54.7" y="42.8">C10250</text>
<text x="143.7" y="52.7">TRUE</text>
<text x="144.9" y="93.6">TRUE</text>
<text x="144.9" y="106.3">TRUE</text>
</g>
<g font-size="1.8" fill="#a90000">
<text x="161.9" y="36.6">1</text>
<text x="161.9" y="40.4">2</text>
<text x="179.6" y="40.4">7</text>
<text x="179.6" y="36.6">8</text>
<text x="161.9" y="44.2">3</text>
<text x="179.6" y="44.2">6</text>
<text x="161.9" y="48">4</text>
<text x="179.6" y="48">5</text>
<text x="163.1" y="88.6">1</text>
<text x="180.9" y="88.6">8</text>
<text x="163.1" y="92.5">2</text>
<text x="180.9" y="92.5">7</text>
<text x="163.1" y="96.3">3</text>
<text x="163.1" y="100.1">4</text>
<text x="180.9" y="100.1">5</text>
<text x="180.9" y="96.3">6</text>
<text x="161.9" y="136.9">1</text>
<text x="179.6" y="136.9">8</text>
<text x="161.9" y="140.7">2</text>
<text x="179.6" y="140.7">7</text>
<text x="161.9" y="144.5">3</text>
<text x="161.9" y="148.3">4</text>
<text x="179.6" y="148.3">5</text>
<text x="179.6" y="144.5">6</text>
</g>
</svg>
